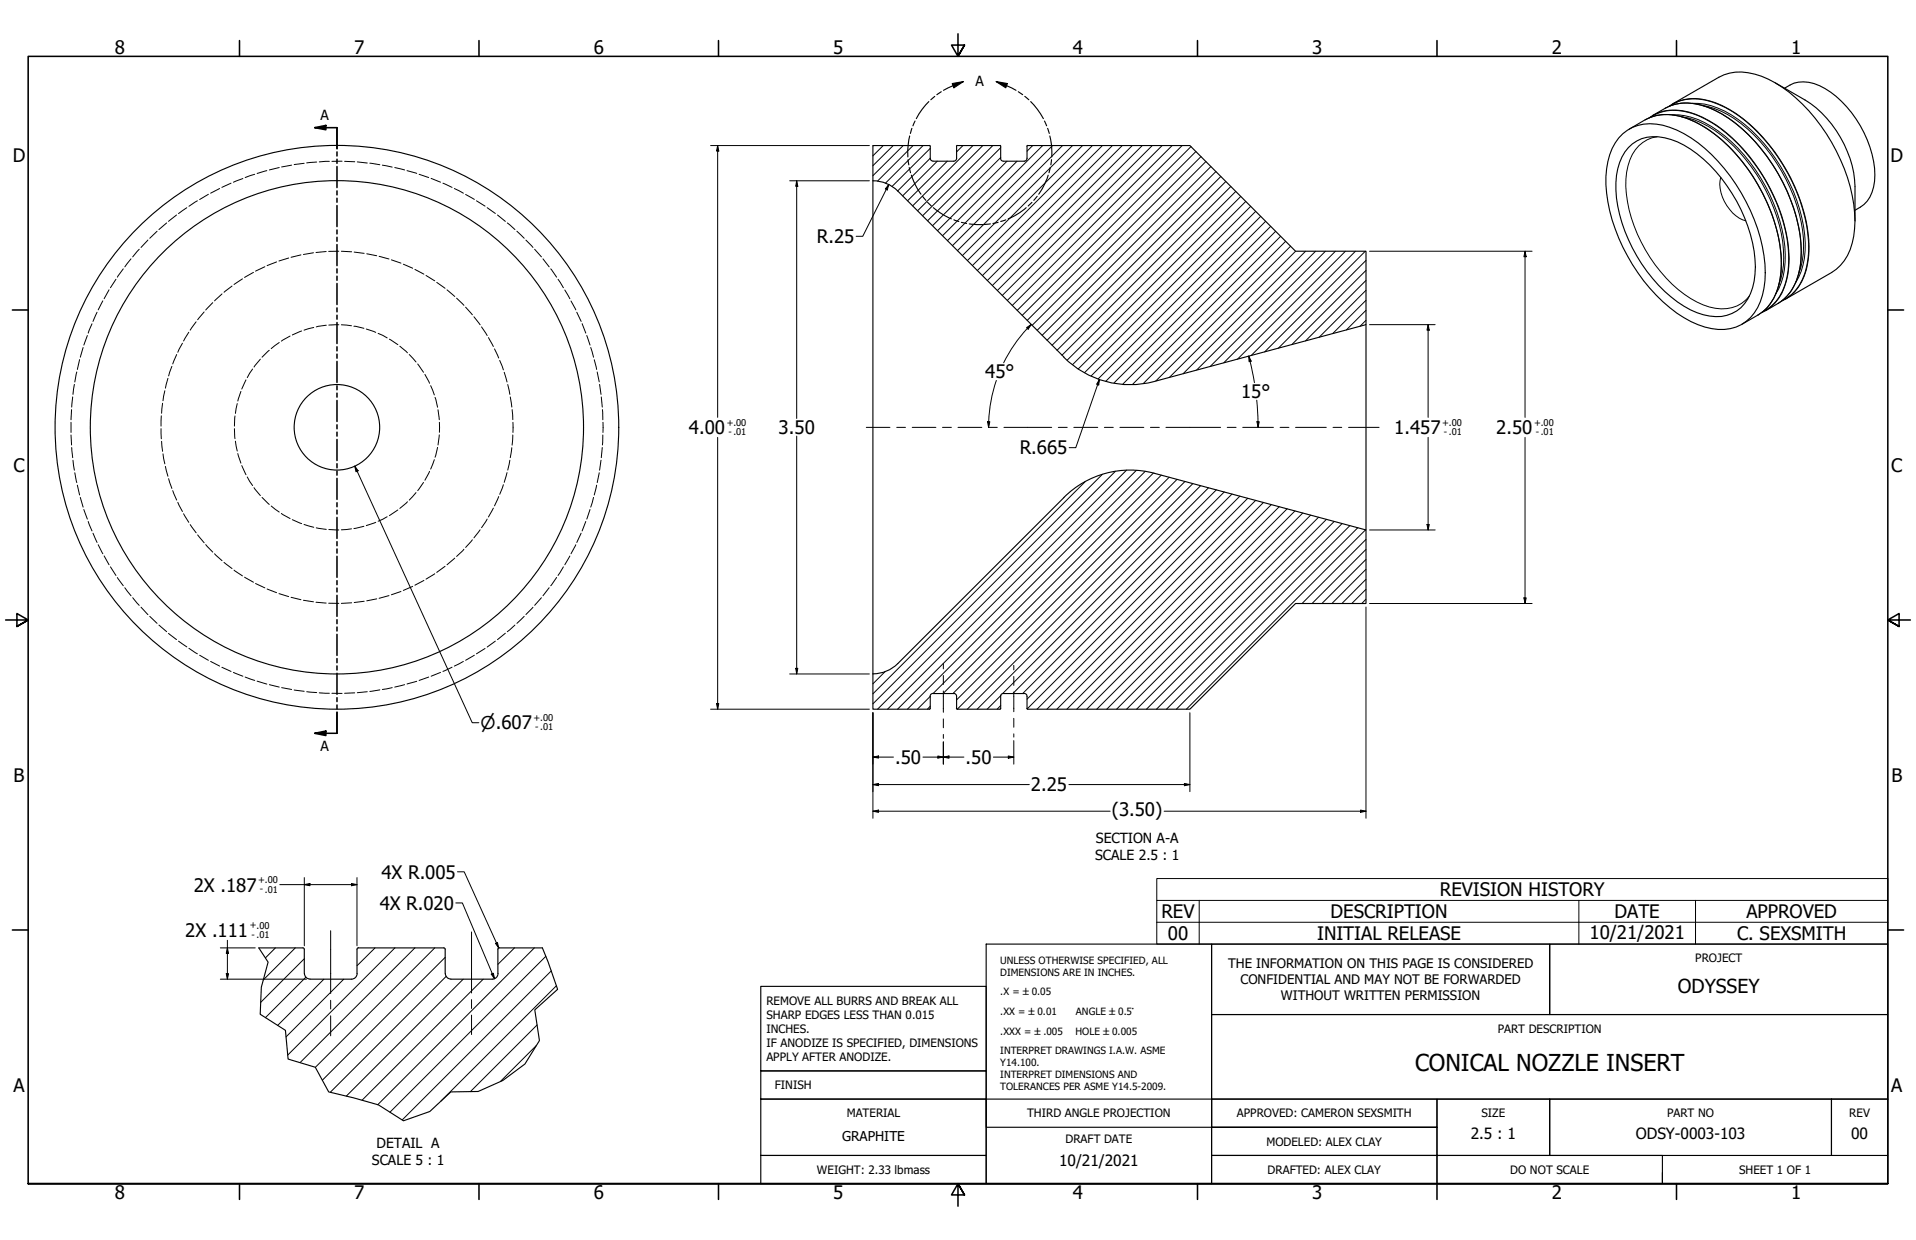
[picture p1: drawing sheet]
<svg xmlns="http://www.w3.org/2000/svg" width="864mm" height="559mm" viewBox="0 0 864 559" stroke-linecap="round" stroke-linejoin="round" font-family="sans-serif">
<!-- layer: Hatch (ANSI) -->
<g fill="none" stroke="#000" stroke-width=".45">
<path d="M394 66h-1M398 66l-5 4M403 66l-10 9M407 66l-14 13M412 66l-16 16M416 66l-17 17M419 71l-14 15M419 67l-17 17M422 73l-15 15M427 73l-18 17M434 66l-3 2M439 66l-28 27"/>
<path d="M443 66l-29 29M447 66l-31 31M451 71l-31 31M451 67l-33 33M454 73l-31 31M458 73l-33 33M465 66l-2 2M470 66l-43 42M474 66l-45 45M479 66l-47 47M483 66l-49 49M488 66l-52 51"/>
<path d="M492 66l-54 54M497 66l-57 56M501 66l-58 58M506 66l-61 60M510 66l-63 63M515 66l-65 65M519 66l-67 67M524 66l-70 69M528 66l-72 72M533 66l-75 74M537 66l-76 76M539 68l-76 76"/>
<path d="M541 71l-76 76M544 73l-77 76M546 75l-76 76M548 77l-76 76M550 80l-76 76M553 82l-77 76M555 84l-76 76M557 86l-76 76M559 89l-76 75M562 91l-76 75M564 93l-75 75M566 95l-74 74"/>
<path d="M568 97l-73 74M570 100l-72 72M573 102l-71 71M575 104l-69 69M577 106l-67 67M580 109l-65 64M582 111l-61 61M584 113l-57 57M588 113l-55 55M593 113l-54 54M597 113l-51 52M602 113l-50 50"/>
<path d="M606 113l-48 49M611 113l-47 47M615 113l-45 46M616 117l-40 40M616 140l-9 9M616 135l-15 15M616 131l-21 21M616 126l-28 28M616 122l-34 33M616 144l-3 3M489 217l-96 96M497 214l-104 103"/>
<path d="M503 212l-107 108M508 212l-108 108M512 212l-107 108M516 212l-107 108M520 213l-99 100M523 214l-98 99M527 215l-97 98M531 216l-100 99M534 217l-103 103M538 218l-102 102M541 219l-101 101M545 220l-93 93"/>
<path d="M548 221l-91 92M552 222l-91 91M555 223l-92 92M559 224l-96 95M562 225l-95 95M566 225l-94 95M569 226l-93 94M573 227l-92 93M577 228l-92 92M580 229l-90 91M584 230l-90 90M587 231l-88 89"/>
<path d="M591 232l-88 88M594 233l-86 87M598 234l-86 86M601 235l-84 85M605 236l-84 84M608 237l-82 83M612 238l-82 82M616 239l-81 81M616 257l-16 15M616 252l-20 20M616 248l-25 24M616 243l-29 29"/>
<path d="M616 270l-2 2M616 266l-7 6M616 261l-11 11M399 303l-6 5M419 314l-5 6M419 318l-1 2M451 318l-2 2M451 313l-6 7M124 427l-4 5M133 427l-14 15M137 432l-20 20M169 427l-8 8"/>
<path d="M178 427l-48 48M187 427l-52 52M196 427l-54 54M201 431l-56 56M201 440l-52 52M232 427l-8 8M241 427l-71 71M246 431l-70 70M248 438l-67 67M138 440l-18 19M146 441l-21 21M155 441l-26 26"/>
<path d="M209 441l-53 53M218 441l-55 55M251 444l-52 52M242 471l-16 16M242 462l-30 30"/>
</g>
<!-- layer: Hidden (ANSI) -->
<g fill="none" stroke="#000" stroke-width=".45">
<path d="M115 79l-5 1M120 77l-4 1M126 76l-5 1M131 74l-4 1M137 74h-4M143 73h-5M148 73h-4M154 73h-4M155 73h5M161 73h5M167 74h4M172 74l5 1"/>
<path d="M178 76l4 1M183 77l5 1M189 79l4 1M80 97l-4 3M84 94l-4 2M89 90l-4 3M94 88l-4 2M99 85l-4 2M104 83l-4 1M109 80l-4 2M194 80l5 2M200 83l4 1"/>
<path d="M205 85l4 2M210 88l4 2M215 90l4 3M220 94l3 2M224 97l4 3M59 117l-3 3M63 112l-3 4M67 108l-3 4M71 104l-3 3M75 100l-3 3M125 118l-5 2M130 116l-4 2"/>
<path d="M136 115l-5 1M141 114l-4 1M147 113l-5 1M153 113h-5M154 113h4M160 114h4M165 114l5 1M171 116l4 1M176 117l5 2M182 119l4 2M229 100l3 3M233 104l3 3"/>
<path d="M237 108l3 4M241 112l3 4M245 117l3 3M46 136l-2 4M49 131l-2 4M52 126l-2 4M56 121l-3 4M96 136l-3 4M100 132l-3 4M105 129l-4 3M109 126l-4 2M114 123l-4 2"/>
<path d="M119 120l-4 2M187 121l4 3M192 124l4 3M197 127l4 3M201 131l4 3M206 134l3 4M210 138l3 4M248 121l3 4M252 126l2 4M255 131l2 4M257 136l3 4M37 157l-1 4"/>
<path d="M39 151l-1 5M41 146l-1 4M44 141l-2 4M80 160l-2 4M82 155l-2 4M85 150l-2 4M88 145l-2 4M92 141l-3 3M121 158l-3 3M126 154l-4 3M131 151l-4 3M136 149l-4 2"/>
<path d="M141 148l-4 1M147 147h-4M153 146h-5M154 146l4 1M160 147l4 1M165 148l4 2M170 150l4 2M176 153l3 2M180 156l4 3M184 160l4 3M214 143l2 3M217 147l3 4"/>
<path d="M220 152l2 4M223 157l2 4M260 141l2 4M262 146l2 4M264 151l2 5M266 157l2 4M33 179l-1 4M34 173l-1 5M35 168l-1 4M36 162l-1 4M74 176l-1 5M76 170l-1 5"/>
<path d="M77 165l-1 4M109 176l-2 5M111 171l-2 4M114 166l-3 4M117 162l-3 3M188 164l3 4M192 169l2 4M194 174l2 4M196 179l1 5M225 162l2 5M227 168l2 4M229 173l1 5"/>
<path d="M230 179l1 4M268 162l1 4M269 168l1 4M270 173l1 5M271 179v4M32 196v5M32 190v5M32 185v4M73 193v5M73 187v5M73 199v4M73 182v4"/>
<path d="M106 193v5M106 187v5M106 199l1 4M107 182l-1 4M197 185l1 4M198 196l-1 5M198 190v5M231 185v4M231 196v5M231 190v5M272 185v4M272 196v5"/>
<path d="M272 190v5M32 202l1 4M33 207l1 5M34 213l1 4M35 219l1 4M73 205l1 4M75 210l1 5M76 216l1 4M107 204l2 5M109 210l2 4M111 215l3 4M114 220l3 3"/>
<path d="M191 217l-3 4M194 212l-2 4M196 207l-2 4M197 202l-1 4M227 218l-2 5M229 213l-2 4M230 207l-1 5M231 202l-1 4M269 219l-1 4M270 213l-1 4M271 207l-1 5M271 202v4"/>
<path d="M36 224l1 5M38 230l1 4M40 235l1 4M78 221l2 4M80 226l2 5M83 232l2 3M86 236l2 4M118 224l3 3M122 228l4 3M127 231l4 3M132 234l4 2M137 236l4 2"/>
<path d="M143 238l4 1M148 239h5M158 238l-4 1M164 237l-4 1M169 235l-4 2M174 233l-4 2M179 230l-3 2M184 226l-4 3M188 222l-4 3M216 239l-2 3M220 234l-3 4M222 229l-2 4"/>
<path d="M225 224l-2 4M264 235l-2 4M266 230l-2 4M268 224l-2 5M42 240l2 4M44 245l2 5M47 251l2 4M50 255l2 4M89 241l3 4M93 245l3 4M97 250l3 3M101 253l4 3"/>
<path d="M105 257l4 3M196 259l-4 2M201 255l-4 3M205 252l-4 3M209 248l-3 3M213 243l-3 4M254 255l-2 4M257 251l-2 4M260 245l-3 5M262 240l-2 4M53 260l3 4M56 265l3 3"/>
<path d="M60 269l3 4M64 274l3 3M68 278l3 3M110 260l4 2M115 263l4 2M120 265l5 2M126 268l4 1M131 269l5 1M137 271h4M142 271l5 1M148 272h5M158 272h-4"/>
<path d="M164 271l-4 1M170 270l-5 1M175 268l-4 2M181 267l-5 1M186 264l-4 2M191 262l-4 2M236 278l-3 3M240 274l-3 3M244 269l-3 4M248 265l-3 3M251 260l-3 4M72 282l3 3"/>
<path d="M76 285l4 3M80 289l4 3M85 292l4 3M90 295l4 3M95 298l4 2M209 298l-4 2M214 295l-4 3M219 292l-4 3M223 289l-3 3M228 285l-4 3M232 282l-3 3M100 301l4 2"/>
<path d="M105 303l4 2M110 305l5 2M116 307l4 1M121 309l5 1M127 310l4 1M133 311l4 1M138 312h5M144 312h4M150 312h4M160 312h-5M166 312h-5M171 311l-4 1"/>
<path d="M177 310l-5 1M182 309l-4 1M188 307l-5 1M193 305l-4 2M199 303l-5 2M204 301l-4 2"/>
</g>
<!-- layer: Visible (ANSI) -->
<g fill="none" stroke="#000" stroke-width=".51">
<path d="M800 37a74 74 0 0 1 21 14 50 50 0 0 1 15 33v16M804 40a16 16 0 0 1 21 2 49 49 0 0 1 20 40 15 15 0 0 1-9 13M734 58l8-4a25 25 0 0 1 25 3 79 79 0 0 1 36 64 25 25 0 0 1-11 21l-7 4M743 53l8-4a26 26 0 0 1 27 3 79 79 0 0 1 34 64 25 25 0 0 1-11 21l-7 4M752 48l23-13a27 27 0 0 1 28 4 79 79 0 0 1 33 64 24 24 0 0 1-10 20l-23 13M419 66v6l2 1 10-1v-1v-5M419 66h-26v15M451 66h.1M451 66h-20M451 66v6l1 1M463 66h73l48 47h32v33l-96 26M463 66v5l-1 1-10 1"/>
<path d="M731 60a21 21 0 0 1 25-1 77 77 0 0 1 37 48 41 41 0 0 1-2 34 20 20 0 0 1-26 5 74 74 0 0 1-37-43 49 49 0 0 1-1-36zM734 66a17 17 0 0 1 19-3 61 61 0 0 1 33 35 47 47 0 0 1 3 34 17 17 0 0 1-24 9 66 66 0 0 1-35-44 33 33 0 0 1 4-31zM393 81v239h26v-7l2-1M393 81a16 16 0 0 1 12 5l75 75M616 146v93M479 161a42 42 0 0 0 41 11M479 224a42 42 0 0 1 41-11l96 26v33h-32l-48 48-73-1M480 224l-75 75a16 16 0 0 1-12 5M421 313h9M430 312l1 1v7h20M452 312l-1 1v7M452 313h10"/>
<path d="M462 312l1 1v6M117 427h20v12M137 439l1 1 2 1M161 439v-12h39l1 12M161 439l-1 1-1 1h-19M201 439v1l2 1h19M224 439v2h-2M244 427h-19l-1 12"/>
<circle cx="152" cy="193" r="127"/>
<circle cx="152" cy="193" r="111"/>
<circle cx="152" cy="193" r="19"/>
</g>
<!-- layer: Visible Narrow (ANSI) -->
<path d="M742 54a25 25 0 0 1 25 3 78 78 0 0 1 36 65 24 24 0 0 1-11 20M744 53a25 25 0 0 1 28 2 79 79 0 0 1 34 64 24 24 0 0 1-12 22M745 52a25 25 0 0 1 26 2 78 78 0 0 1 35 66 24 24 0 0 1-10 20M751 49a25 25 0 0 1 25 2 78 78 0 0 1 36 66 24 24 0 0 1-11 20M753 48a23 23 0 0 1 25 1 78 78 0 0 1 37 64 24 24 0 0 1-12 22M754 52a41 41 0 0 1 29 15 75 75 0 0 1 22 51 29 29 0 0 1-5 15M754 47a25 25 0 0 1 25 2 78 78 0 0 1 36 66 24 24 0 0 1-10 20M758 53a51 51 0 0 1 31 22 68 68 0 0 1 14 48l-1 5M763 47a40 40 0 0 1 29 15 73 73 0 0 1 21 54 27 27 0 0 1-4 11M767 47a54 54 0 0 1 34 27 64 64 0 0 1 11 46l-1 3M747 62a17 17 0 0 0-14 16 64 64 0 0 0 35 59 17 17 0 0 0 20-4M776 80a18 18 0 0 0 11 20" fill="none" stroke="#000" stroke-width=".45"/>
<!-- layer: Break Line (ANSI) -->
<path d="M117 427l4 7-3 11-1 12 12 7 1 13 12 4 6 11 23 6 11 7 12-4 9-9h13l11-5 10-8 6-10-2-14 10-9-7-19" fill="none" stroke="#000" stroke-width=".51"/>
<!-- layer: Section Line (ANSI) -->
<g fill="none" stroke="#000" stroke-width=".7">
<path d="M142 58l5-1v1zM142 58h10v9M152 68v2M152 72v2M152 75v10M152 86v2M152 89v2M152 93v9M152 104v1M152 107v2M152 110v10M152 121v2"/>
<path d="M152 124v2M152 128v9M152 139v2M152 142v2M152 145v10M152 156v2M152 160v1M152 163v9M152 174v2M152 177v2M152 180v10M152 191v2"/>
<path d="M152 195v2M152 198v10M152 209v2M152 212v2M152 216v9M152 227v1M152 230v2M152 233v10M152 244v2M152 247v2M152 251v9M152 262v1"/>
<path d="M152 265v2M152 268v10M152 279v2M152 283v1M152 286v9M152 297v2M152 300v2M152 303v10M152 314v2M152 318v1M142 330l5-1v2zM152 321v9h-10"/>
</g>
<g fill="#000">
<path d="M142 58l5-1v1z" fill-rule="evenodd"/>
<path d="M142 330l5-1v2z" fill-rule="evenodd"/>
</g>
<!-- layer: Detail Boundary (ANSI) -->
<g fill="none" stroke="#000" stroke-width=".51">
<path d="M429 38l5-1-4 3zM434 37l-9 4M449 37l5 1-1 2zM449 37l9 4M411 58l-1 2M412 55l-1 2M419 46l-6 7M421 43l-1 2M424 41l-2 2M459 41l2 2M462 43l2 2M465 46l5 7"/>
<path d="M471 55l1 2M472 58l1 2M409 72l1 2M410 76v2M410 61l-1 10M411 79l4 9M472 79l-4 9M473 61l1 10M473 76v2M474 72v2M416 88l1 2M418 91l2 2"/>
<path d="M421 94l8 5M430 99l2 1M453 99l-2 1M463 94l-9 5M465 91l-2 2M467 88l-1 2M433 100l3 1M437 101h9M450 100l-2 1"/>
</g>
<g fill="#000">
<path d="M429 38l5-1-4 3z" fill-rule="evenodd"/>
<path d="M449 37l5 1-1 2z" fill-rule="evenodd"/>
</g>
<!-- layer: Border (ANSI) -->
<g fill="none" stroke="#000" stroke-width=".7">
<path d="M108 18v7M216 18v7M324 18v7M432 15v10l-3-5h6l-3 5 3-5M540 18v7M648 18v7M756 18v7M6 140h7M851 140h7M3 279h10l-5-3v6l5-3-5 3M861 279h-10l5-3v6l-5-3 5 3M6 419h7"/>
<path d="M851 419h7M13 533v-508h838v508h-838h838M108 533v8M216 533v8M324 533v8M435 538l-3-5 3 5h-6l3-5v11M540 533v8M648 533v8M756 533v8"/>
</g>
<!-- layer: Title (ANSI) -->
<g fill="none" stroke="#000" stroke-width=".51">
<path d="M444 425h102v108h-102zM546 425h152v32h-152zM698 425h153v32h-153zM343 444h101v39h-101zM546 457h305v38h-305zM343 483h101v12h-101zM343 495h101v26h-101zM444 495h102v13h-102zM546 495h102v13h-102h102v13h-102v12h102v-12h-102zM648 495h50v26h-50zM698 495h127v26h-127zM825 495h26v26h-26z"/>
<path d="M343 521h101v12h-101zM648 521h101v12h-101zM851 521v12h-102v-5"/>
</g>
<!-- layer: Symbol (ANSI) -->
<path d="M521 406v-10h330v10M521 416h330M541 406v19M712 406v19M764 406v19M851 406h-330v10M851 406v19h-330v-9" fill="none" stroke="#000" stroke-width=".45"/>
<!-- layer: Centerline (ANSI) -->
<g fill="none" stroke="#000" stroke-width=".45">
<path d="M390 193h11M404 193h4M411 193h11M425 193h4M432 193h11M446 193h4M453 193h21M477 193h4M484 193h11M498 193h4M505 193h11M519 193h4"/>
<path d="M526 193h24M553 193h4M560 193h14M577 193h4M584 193h14M601 193h4M608 193h14M425 299v2M457 300v2M425 304v4M425 311v10M457 305v4"/>
<path d="M457 312v9M425 324v4M425 331v2M457 324v4M457 331v1M149 419v29M213 420v27M149 451v4M149 458v9M213 450v4M213 457v9"/>
</g>
<!-- layer: Dimension (ANSI) -->
<g fill="none" stroke="#000" stroke-width=".45">
<path d="M320 66h72M323 66l1 2h-1zM323 66v122M356 81h36M359 81l1 3h-1zM359 81v108M401 83l-1 3-1-1zM401 83l-12 23h-3M617 113h74M687 113l1 3h-1zM687 113v75M463 148l2-2-2 2z"/>
<path d="M463 148l-6 7-5 9M465 146l-2 2M617 146h30M644 146v3h-1zM644 146v42M449 171l-3 11v11M496 171l-1 2h-1zM496 171l-11 31h-3M563 160l1 3h-1zM563 160v3M563 163l2 9M323 197v123"/>
<path d="M359 197v107M445 190h1v3zM566 180l1 13M567 190h1l-1 3zM644 197v42M687 197v75M160 210l1 2-1 1zM160 210l53 116h3M617 239h30M643 236h1v3zM616 274v95M617 272h74"/>
<path d="M687 269h1l-1 3zM320 320h72M323 317h1l-1 3zM356 304h36M359 301h1l-1 3zM393 321v48M425 334v10M457 334v10M536 321v36M393 341h3v1zM393 354l3-1v1zM393 341h10"/>
<path d="M393 354h71M416 341h18M423 341h2l-2 1zM425 341h3v1zM448 341h9M454 341h3l-3 1zM482 354h54M534 353l2 1h-2zM393 366l3-1v1zM393 366h107M525 366h91M613 365l3 1h-3z"/>
<path d="M126 399h35M137 399l3-1v1zM137 395v31M158 398l3 1h-3zM161 395v31M206 393h3l16 34M205 407h3l15 34M99 427h16M102 439h1l-1 2zM102 427l1 3h-1zM102 424v17M221 439h1l1 2z"/>
<path d="M223 425h1l1 2zM99 441h39"/>
</g>
<g fill="#000">
<path d="M323 66l1 2h-1z" fill-rule="evenodd"/>
<path d="M359 81l1 3h-1z" fill-rule="evenodd"/>
<path d="M401 83l-1 3-1-1z" fill-rule="evenodd"/>
<path d="M687 113l1 3h-1z" fill-rule="evenodd"/>
<path d="M463 148l2-2-2 2z" fill-rule="evenodd"/>
<path d="M644 146v3h-1z" fill-rule="evenodd"/>
<path d="M496 171l-1 2h-1z" fill-rule="evenodd"/>
<path d="M563 160l1 3h-1z" fill-rule="evenodd"/>
<path d="M445 190h1v3z" fill-rule="evenodd"/>
<path d="M567 190h1l-1 3z" fill-rule="evenodd"/>
<path d="M160 210l1 2-1 1z" fill-rule="evenodd"/>
<path d="M643 236h1v3z" fill-rule="evenodd"/>
<path d="M687 269h1l-1 3z" fill-rule="evenodd"/>
<path d="M323 317h1l-1 3z" fill-rule="evenodd"/>
<path d="M359 301h1l-1 3z" fill-rule="evenodd"/>
<path d="M393 341h3v1z" fill-rule="evenodd"/>
<path d="M393 354l3-1v1z" fill-rule="evenodd"/>
<path d="M423 341h2l-2 1z" fill-rule="evenodd"/>
<path d="M425 341h3v1z" fill-rule="evenodd"/>
<path d="M454 341h3l-3 1z" fill-rule="evenodd"/>
<path d="M534 353l2 1h-2z" fill-rule="evenodd"/>
<path d="M393 366l3-1v1z" fill-rule="evenodd"/>
<path d="M613 365l3 1h-3z" fill-rule="evenodd"/>
<path d="M137 399l3-1v1z" fill-rule="evenodd"/>
<path d="M158 398l3 1h-3z" fill-rule="evenodd"/>
<path d="M102 439h1l-1 2z" fill-rule="evenodd"/>
<path d="M102 427l1 3h-1z" fill-rule="evenodd"/>
<path d="M221 439h1l1 2z" fill-rule="evenodd"/>
<path d="M223 425h1l1 2z" fill-rule="evenodd"/>
</g>
<text font-size="10.5" x="638" y="483">CONICAL NOZZLE INSERT</text>
<text font-size="8.7" x="756" y="448">ODYSSEY</text>
<g font-size="8.4">
<text x="52" y="24">8</text>
<text x="160" y="24">7</text>
<text x="268" y="24">6</text>
<text x="376" y="24">5</text>
<text x="483" y="24">4</text>
<text x="591" y="24">3</text>
<text x="699" y="24">2</text>
<text x="807" y="24">1</text>
<text x="6" y="73">D</text>
<text x="852" y="73">D</text>
<text x="368" y="110">R.25</text>
<text x="444" y="170">45°</text>
<text x="559" y="179">15°</text>
<text x="311" y="196">4.00</text>
<text x="351" y="196">3.50</text>
<text x="628" y="196">1.457</text>
<text x="674" y="196">2.50</text>
<text x="460" y="205">R.665</text>
<text x="6" y="213">C</text>
<text x="852" y="213">C</text>
<text x="403" y="344">.50</text>
<text x="435" y="344">.50</text>
<text x="6" y="352">B</text>
<text x="852" y="352">B</text>
<text x="465" y="357">2.25</text>
<text x="501" y="368">(3.50)</text>
<text x="172" y="396">4X R.005</text>
<text x="87" y="402">2X .187</text>
<text x="649" y="404">REVISION HISTORY</text>
<text x="171" y="410">4X R.020</text>
<text x="523" y="414">REV</text>
<text x="600" y="414">DESCRIPTION</text>
<text x="728" y="414">DATE</text>
<text x="787" y="414">APPROVED</text>
<text x="84" y="422">2X .111</text>
<text x="526" y="424">00</text>
<text x="594" y="424">INITIAL RELEASE</text>
<text x="716" y="423">10/21/2021</text>
<text x="783" y="424">C. SEXSMITH</text>
<text x="6" y="492">A</text>
<text x="852" y="492">A</text>
<text x="52" y="541">8</text>
<text x="160" y="541">7</text>
<text x="268" y="541">6</text>
<text x="376" y="541">5</text>
<text x="483" y="541">4</text>
<text x="591" y="541">3</text>
<text x="699" y="541">2</text>
<text x="807" y="541">1</text>
</g>
<text font-size="7.9" x="217" y="329">⌀.607</text>
<g font-size="7">
<text x="663" y="513">2.5 : 1</text>
<text x="737" y="513">ODSY-0003-103</text>
<text x="834" y="513">00</text>
<text x="477" y="525">10/21/2021</text>
</g>
<g font-size="6.3">
<text x="440" y="39">A</text>
<text x="145" y="54">A</text>
<text x="145" y="339">A</text>
<text x="494" y="380">SECTION A-A</text>
<text x="494" y="387">SCALE 2.5 : 1</text>
<text x="170" y="517">DETAIL A</text>
<text x="168" y="525">SCALE 5 : 1</text>
</g>
<text font-size="6.1" x="380" y="514">GRAPHITE</text>
<g font-size="5.9">
<text x="554" y="436">THE INFORMATION ON THIS PAGE IS CONSIDERED</text>
<text x="559" y="443">CONFIDENTIAL AND MAY NOT BE FORWARDED</text>
<text x="577" y="451">WITHOUT WRITTEN PERMISSION</text>
</g>
<g font-size="5.2">
<text x="764" y="434">PROJECT</text>
<text x="345" y="453">REMOVE ALL BURRS AND BREAK ALL</text>
<text x="345" y="459">SHARP EDGES LESS THAN 0.015</text>
<text x="345" y="465">INCHES.</text>
<text x="675" y="465">PART DESCRIPTION</text>
<text x="345" y="472">IF ANODIZE IS SPECIFIED, DIMENSIONS</text>
<text x="345" y="478">APPLY AFTER ANODIZE.</text>
<text x="349" y="491">FINISH</text>
<text x="382" y="504">MATERIAL</text>
<text x="463" y="504">THIRD ANGLE PROJECTION</text>
<text x="558" y="504">APPROVED: CAMERON SEXSMITH</text>
<text x="668" y="504">SIZE</text>
<text x="751" y="504">PART NO</text>
<text x="834" y="504">REV</text>
<text x="480" y="515">DRAFT DATE</text>
<text x="571" y="516">MODELED: ALEX CLAY</text>
<text x="368" y="529">WEIGHT: 2.33 lbmass</text>
<text x="571" y="529">DRAFTED: ALEX CLAY</text>
<text x="681" y="529">DO NOT SCALE</text>
<text x="784" y="529">SHEET 1 OF 1</text>
</g>
<g font-size="4.5">
<text x="451" y="435">UNLESS OTHERWISE SPECIFIED, ALL</text>
<text x="451" y="440">DIMENSIONS ARE IN INCHES.</text>
<text x="451" y="449">.X = ±0.05</text>
<text x="451" y="458">.XX = ±0.01</text>
<text x="485" y="458">ANGLE ±0.5°</text>
<text x="451" y="467">.XXX = ±.005</text>
<text x="485" y="467">HOLE ±0.005</text>
<text x="451" y="475">INTERPRET DRAWINGS I.A.W. ASME</text>
<text x="451" y="480">Y14.100.</text>
<text x="451" y="486">INTERPRET DIMENSIONS AND</text>
<text x="451" y="491">TOLERANCES PER ASME Y14.5-2009.</text>
</g>
<g font-size="4.2">
<text x="328" y="192">+.00</text>
<text x="650" y="192">+.00</text>
<text x="691" y="192">+.00</text>
<text x="328" y="196">- .01</text>
<text x="651" y="196">- .01</text>
<text x="692" y="196">- .01</text>
<text x="240" y="325">+.00</text>
<text x="241" y="329">- .01</text>
<text x="116" y="398">+.00</text>
<text x="117" y="402">- .01</text>
<text x="113" y="418">+.00</text>
<text x="113" y="423">- .01</text>
</g>
</svg>
